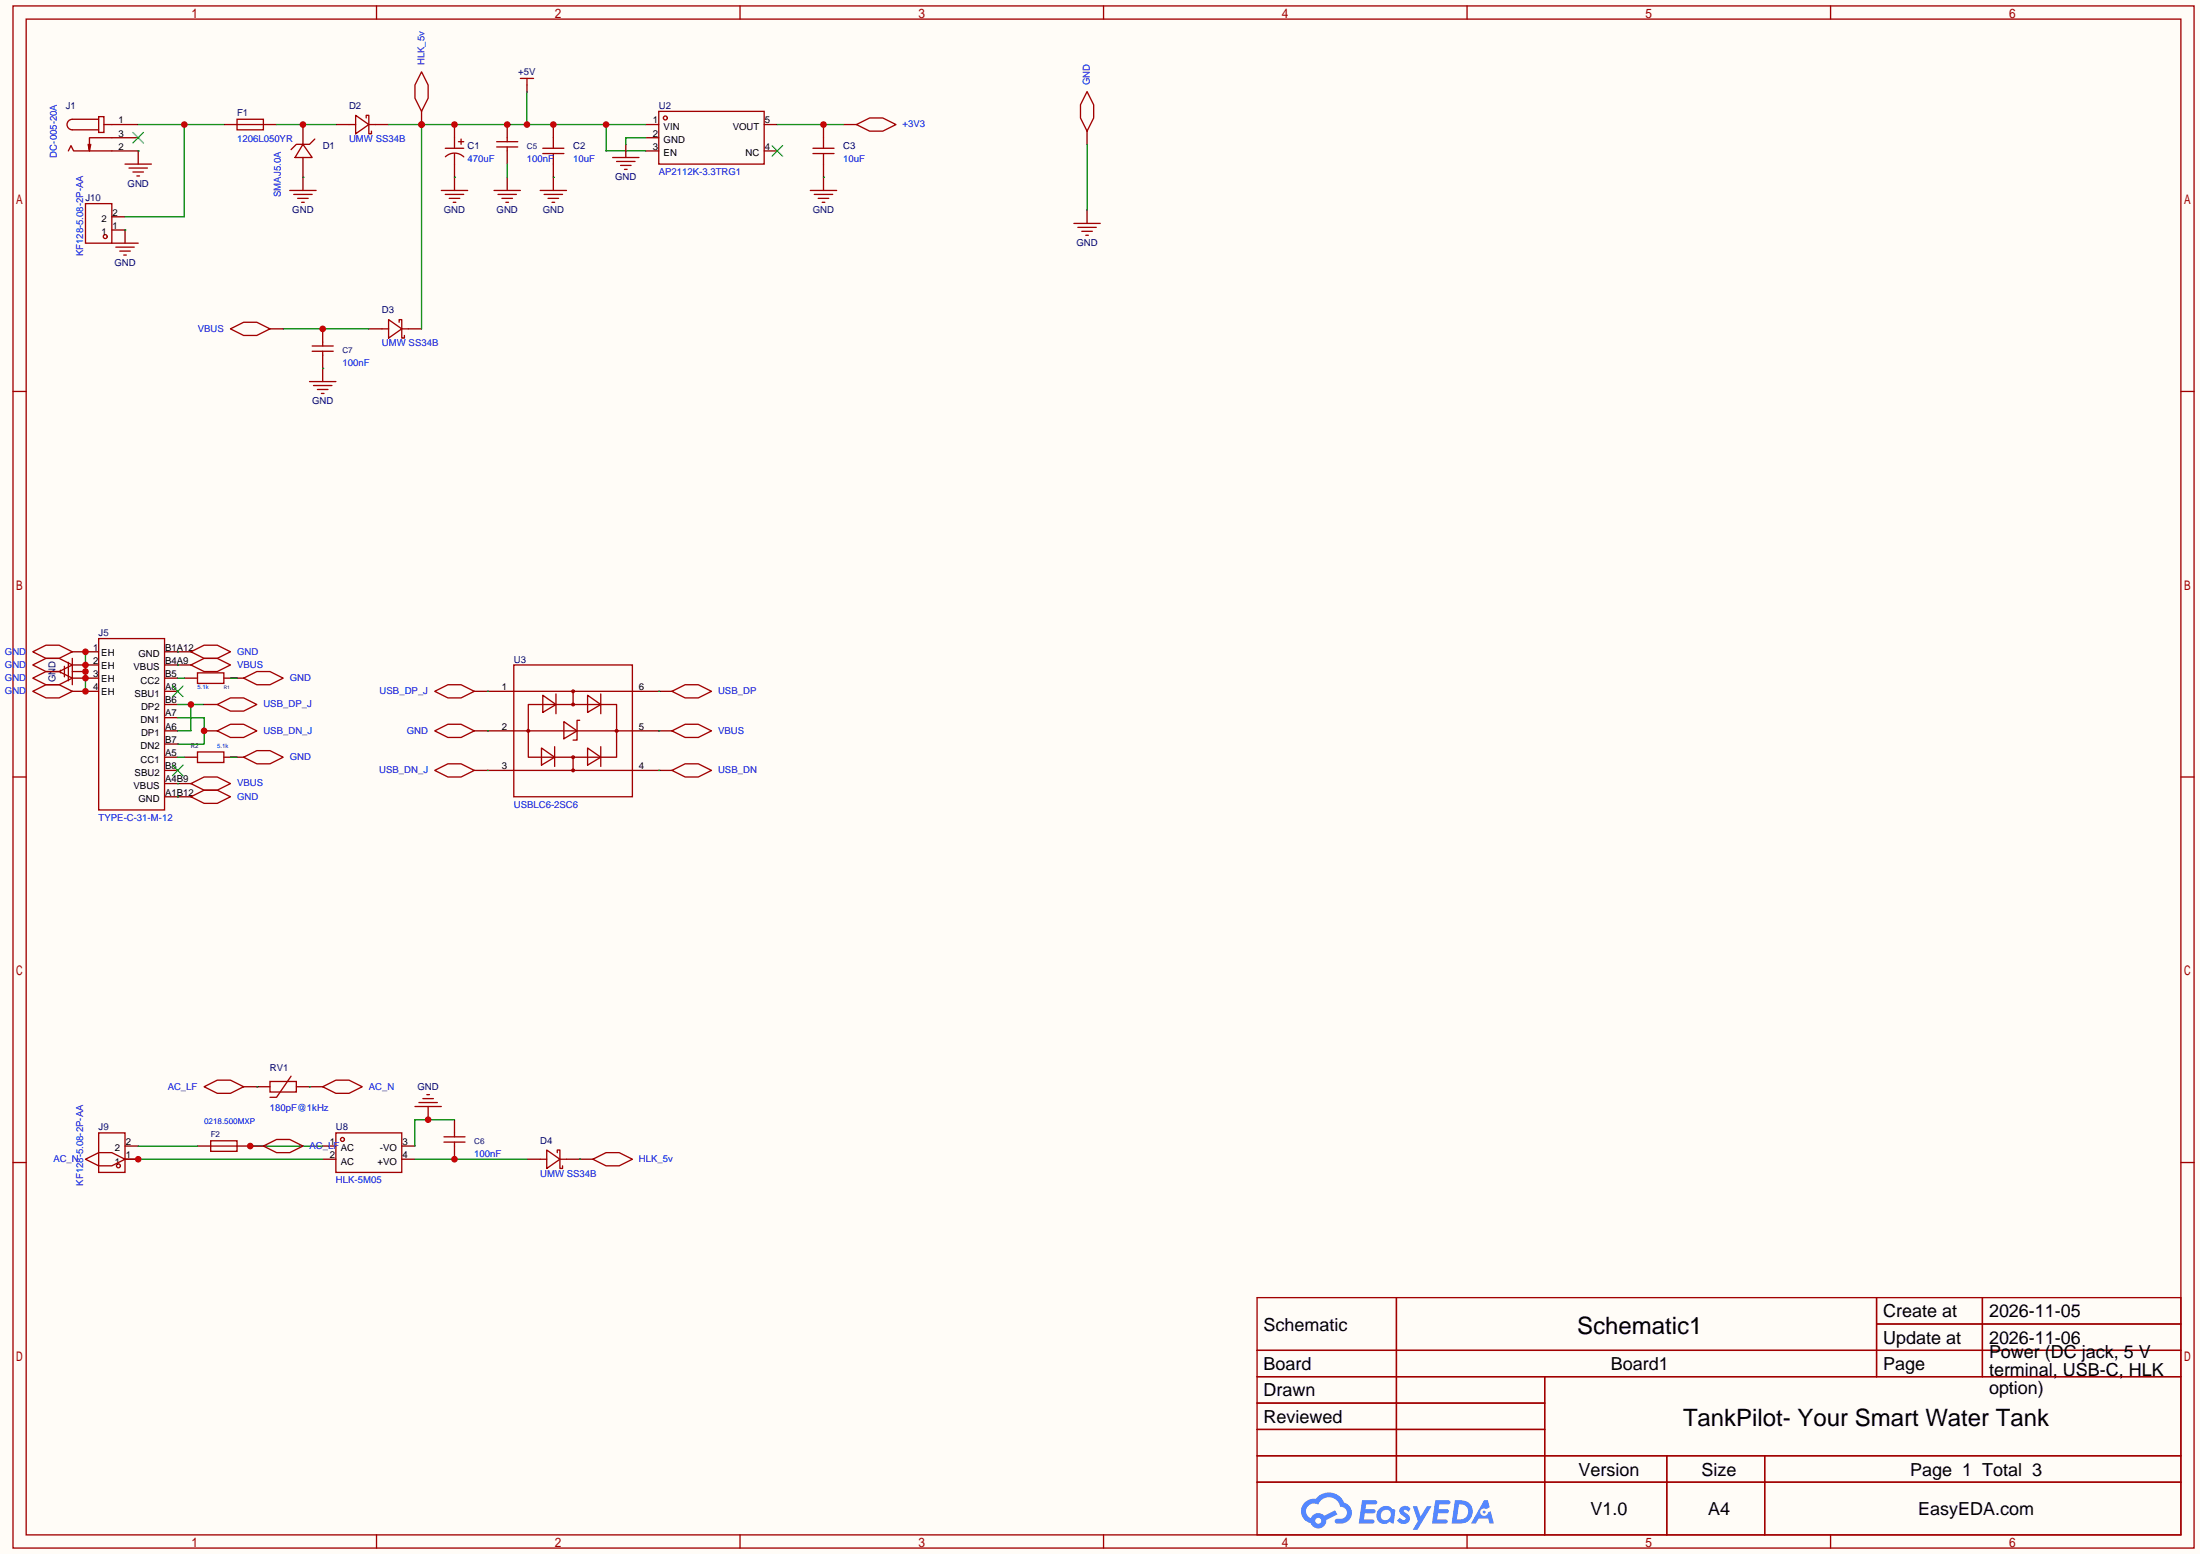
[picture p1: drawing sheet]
<svg xmlns="http://www.w3.org/2000/svg" width="424mm" height="299mm" viewBox="0 0 424 299" stroke-linecap="round" stroke-linejoin="round" font-family="sans-serif">
<path d="M0 0h424v299.5h-424z" fill="#fffcf7"/>
<g fill="none" stroke="#a10000" stroke-width=".25">
<path d="M2.5 1.1h420.4v297.2h-420.4zM5 3.7h415.3v292.1h-415.3zM72.6 1.1v2.6M142.6 1.1v2.6M212.7 1.1v2.6M282.8 1.1v2.6M352.8 1.1v2.6M2.5 75.4h2.5M420.3 75.4h2.6M2.5 149.7h2.5M420.3 149.7h2.6M2.5 224h2.5"/>
<path d="M420.3 224h2.6M242.3 250.1h178v45.7h-178zM269.1 250.1v35.5M361.7 250.1v15.2M361.7 255.1h58.6M382.1 250.1v15.2M242.3 260.2h178M242.3 265.3h178M242.3 270.4h55.4M242.3 275.5h55.4M297.7 265.3v30.5M72.6 295.8v2.5"/>
<path d="M142.6 295.8v2.5M212.7 295.8v2.5M242.3 280.5h178M242.3 285.6h178M282.8 295.8v2.5M321.3 280.5v15.3M340.1 280.5v15.3M352.8 295.8v2.5"/>
</g>
<g fill="#5487ff">
<path d="M270 290.5a1.3 1.3 0 0 1 1.9 .2l-.4 .7a.54 .54 0 0 0-1-.3l.2 .2a1.58 1.58 0 0 1 1 1.6 1.43 1.43 0 0 1-2.4 .2l.5-.6a.64 .64 0 0 0 .5 .4 .64 .64 0 0 0 .6-.2l-.1-.3a1.35 1.35 0 0 1-1-1.8z"/>
<path d="M272.3 290.3h.8l.7 1.9 1.2-1.9h.9l-2.7 4.5h-.9l1-1.7z"/>
<path d="M262.5 289.1h1.7a1.31 1.31 0 0 1 1.2 .2 .4 .4 0 0 1-.4 .6h-1.7l-.1 .9h1.6a.4 .4 0 0 1 .3 .5 .4 .4 0 0 1-.4 .3h-1.7l-.1 1.2h.8a1.23 1.23 0 0 1 1.2 .2 .39 .39 0 0 1-.4 .6h-2.6z"/>
<path d="M276.6 289.1h1.7a1.32 1.32 0 0 1 1.2 .2 .39 .39 0 0 1-.3 .6h-1.8l-.1 .9h1.6a.4 .4 0 0 1 .3 .5 .4 .4 0 0 1-.4 .3h-1.6l-.2 1.2h.8a1.23 1.23 0 0 1 1.2 .2 .39 .39 0 0 1-.4 .6h-2.6z"/>
<path d="M286 289.1h.8l.3 1.4-.6 .3a.75 .75 0 0 0-1.1 .3 .75 .75 0 0 0 .4 1.1 .75 .75 0 0 0 1-.7l.5-.3 .6 2.4h-.8l-.3-1h-1.8l-.5 1h-1z"/>
<path d="M280.4 289.1l-.6 4.5h1.4a2.27 2.27 0 0 0 2.7-2.3 2.27 2.27 0 0 0-2.7-2.2zM281.2 289.9a1.5 1.5 0 0 1 1.8 1.5 1.5 1.5 0 0 1-1.9 1.4h-.3z"/>
<path d="M265.8 290.7a1.6 1.6 0 0 0-.3 2.2 1.6 1.6 0 0 0 2.2 .5l.1-.2 .8 .4 .3-2.5-.1-.3h-.5a1.58 1.58 0 0 0-2.5-.1zM266.4 291.3a.99 .99 0 0 1 1.6 .3 .99 .99 0 0 1-.8 1.3 .94 .94 0 0 1-1.1-.5 .94 .94 0 0 1 .3-1.1z"/>
<path d="M251.5 289.5a2.37 2.37 0 0 0 1.1 4 1.54 1.54 0 0 0 1.8 1 1.54 1.54 0 0 0 1.2-1.6l2.2-1.1-.5-.8-2.1 1.1a1.57 1.57 0 0 0-2.6 .5 1.5 1.5 0 0 1-.7-2.1 1.5 1.5 0 0 1 2.2-.5 2.23 2.23 0 0 1 2.3-1.5 2.23 2.23 0 0 1 1.9 1.9 1.16 1.16 0 0 1 1.3 1 1.16 1.16 0 0 1-1.1 1.3h-.7a.47 .47 0 0 0-.6 .4 .47 .47 0 0 0 .5 .5 2.17 2.17 0 0 0 2.5-1 2.17 2.17 0 0 0-.4-2.6l-.7-.5a3.2 3.2 0 0 0-5.5-.7l-1.1 .1zM253.5 293.1a.6 .6 0 0 1 1.2 0 .6 .6 0 0 1-1.2 0z"/>
<circle cx="286" cy="291.4" r=".28"/>
</g>
<g fill="none" stroke="#a10000" stroke-width=".25">
<path d="M13.2 29.1l.5-1 .5 1h7.4M16.5 39.2h5.1v7.7h-5.1zM17.5 27.8l-.3 1.3M19 22.5h1v3h-1zM19 23h-5.1a1.02 1.02 0 0 0-1 1 1.02 1.02 0 0 0 1 1h5.1M20 24h1.6M21.6 26.5h-4.4v2.6l-.2-1.3M45.7 23h5.1v2h-5.1zM45.7 24h5.1M58.4 27.8l1.8 2.6h-3.3zM60.7 26.8l-1 1h-2.6l-1 1M67.3 24h1.2"/>
<path d="M68.5 22.2l2.6 1.8-2.6 1.8zM70.6 22.7v-.5h.5v3.6h.5v-.5M71.1 24h1.3M85.8 28.6h3.6M85.8 30.2a2.54 2.54 0 0 1 3.6 0M87.6 26.5v2.1M87.6 29.6v2M88.4 27.3h1M88.9 26.8v1M95.7 27.3h4.1M95.7 28.3h4.1M97.8 26.5v.8"/>
<path d="M97.8 28.3v.8M104.6 28.6h4.1M104.6 29.6h4.1M106.6 26.5v2.1M106.6 29.6v2M127 21.5h20.3v10.1h-20.3zM156.7 28.6h4M156.7 29.6h4M158.7 26.5v2.1M158.7 29.6v2M60.2 67.7h4M60.2 66.7h4"/>
<path d="M62.2 65.9v.8M62.2 67.7v.8M73.6 63.4h1.3M74.9 61.6l2.5 1.8-2.5 1.8zM76.9 62.1v-.5h.5v3.6h.5v-.6M77.4 63.4h1.3M19 123.1h12.7v33h-12.7zM38.1 129.7h5v2h-5zM99 128.1h22.9v25.4h-22.9zM99 133.2h22.9M101.8 135.8h17v10.1h-17zM104.6 134l2.6 1.8-2.6 1.5z"/>
<path d="M107.2 133.7v3.8M108.7 139.1l2.5 1.7-2.5 1.6zM110.5 133.2v2.6M111.7 138.8h-.5v3.8h-.7M113.3 134l2.5 1.8-2.5 1.5zM115.8 133.7v3.8M38.1 144.9h5v2h-5zM99 148.5h22.9M99 140.8h22.9M104.4 144.1l2.5 1.8-2.5 1.5zM106.9 143.9v3.8M110.5 145.9v2.6"/>
<path d="M113.3 144.1l2.5 1.8-2.5 1.5zM115.8 143.9v3.8M19 218.3h5.1v7.6h-5.1zM40.6 219.8h5.1v2.1h-5.1zM64.7 218.3h12.7v7.6h-12.7zM85.6 219.1h4M87.6 218.3v.8M40.6 220.9h5.1M85.6 220.1h4M87.6 220.1v.8M104.1 223.4h1.3M105.4 221.6l2.5 1.8-2.5 1.8z"/>
<path d="M107.4 222.1v-.5h.5v3.6h.5v-.5M107.9 223.4h1.3"/>
<circle cx="128.2" cy="22.7" r=".38"/>
<circle cx="20.3" cy="45.6" r=".38"/>
<circle cx="110.5" cy="135.8" r=".25"/>
<circle cx="110.5" cy="133.2" r=".25"/>
<circle cx="101.8" cy="140.8" r=".25"/>
<circle cx="110.5" cy="145.9" r=".25"/>
<circle cx="110.5" cy="148.5" r=".25"/>
<circle cx="118.8" cy="140.8" r=".25"/>
<circle cx="66" cy="219.6" r=".38"/>
<circle cx="22.8" cy="224.7" r=".38"/>
</g>
<g fill="none" stroke="#870000" stroke-width=".25">
<path d="M21.6 24h5M21.6 29.1h5M21.6 26.5h5M43.1 24h2.6M50.8 24h2.5M58.4 24v3.8M58.4 30.4v3.8M64.7 24h2.6M72.4 24h2.5M87.6 24v2.5M87.6 31.6v2.6M97.8 24v2.5"/>
<path d="M97.8 29.1v2.5M106.6 24v2.5M106.6 31.6v2.6M124.4 24h2.6M124.4 29.1h2.6M124.4 26.5h2.6M147.3 24h2.5M147.3 29.1h2.5M158.7 24v2.5M158.7 31.6v2.6M21.6 44.3h2.5M21.6 41.8h2.5"/>
<path d="M62.2 63.4v2.5M62.2 68.5v2.5M71.1 63.4h2.5M78.7 63.4h2.5M16.5 133.2h2.5M16.5 130.7h2.5M16.5 128.1h2.5M16.5 125.6h2.5M31.7 138.3h2.6M31.7 135.8h2.6M31.7 133.2h2.6M31.7 130.7h2.6"/>
<path d="M31.7 128.1h2.6M31.7 125.6h2.6M35.5 130.7h2.6M43.1 130.7h2.6M93.9 133.2h5.1M121.9 133.2h5.1M31.7 153.5h2.6M31.7 151h2.6M31.7 148.5h2.6M31.7 145.9h2.6M31.7 143.4h2.6M31.7 140.8h2.6"/>
<path d="M35.5 145.9h2.6M43.1 145.9h2.6M93.9 148.5h5.1M93.9 140.8h5.1M121.9 148.5h5.1M121.9 140.8h5.1M87.6 215.8v2.5M24.1 223.4h2.5M24.1 220.9h2.5M38.1 220.9h2.5M45.7 220.9h2.5M62.2 223.4h2.5"/>
<path d="M62.2 220.9h2.5M77.4 223.4h2.6M77.4 220.9h2.6M87.6 220.9v2.5M101.6 223.4h2.5M109.2 223.4h2.5"/>
</g>
<path d="M25.6 25.5l2.1 2.1M27.7 25.5l-2.1 2.1M148.8 28.1l2 2M150.8 28.1l-2 2M33.2 132.2l2.1 2M35.3 132.2l-2.1 2M33.2 147.4l2.1 2.1M35.3 147.4l-2.1 2.1" fill="none" stroke="#3c3" stroke-width=".25"/>
<path d="M26.6 24h16.5M35.5 24v17.8h-11.4" fill="none" stroke="#008700" stroke-width=".25"/>
<circle cx="35.5" cy="24" r=".63" fill="#c00"/>
<path d="M26.6 29.1v2.5M24.1 44.3v2.6" fill="none" stroke="#870000" stroke-width=".25"/>
<path d="M24.1 31.6h5.1M24.9 32.4h3.5M25.6 33.1h2.1M26.4 33.9h.5M21.6 46.9h5M22.3 47.6h3.6M23.1 48.4h2M23.8 49.1h.6" fill="none" stroke="#a10000" stroke-width=".25"/>
<path d="M26.6 29.1h.1M53.3 24h11.4M24.1 44.3h.1" fill="none" stroke="#008700" stroke-width=".25"/>
<circle cx="58.4" cy="24" r=".63" fill="#c00"/>
<path d="M58.4 34.2v2.5" fill="none" stroke="#870000" stroke-width=".25"/>
<path d="M55.8 36.7h5.1M56.6 37.5h3.6M57.4 38.2h2M58.1 39h.5" fill="none" stroke="#a10000" stroke-width=".25"/>
<path d="M101.6 17.7v6.3M58.4 34.2h.1M74.9 24h49.5M81.2 24v39.4M116.8 24v5.1h7.6" fill="none" stroke="#008700" stroke-width=".25"/>
<g fill="#c00">
<circle cx="81.2" cy="24" r=".63"/>
<circle cx="87.6" cy="24" r=".63"/>
<circle cx="97.8" cy="24" r=".63"/>
<circle cx="101.6" cy="24" r=".63"/>
<circle cx="106.6" cy="24" r=".63"/>
<circle cx="116.8" cy="24" r=".63"/>
</g>
<path d="M87.6 34.2v2.5M97.8 34.2v2.5M106.6 34.2v2.5M120.6 27.8v2.6M162.5 24h2.6" fill="none" stroke="#870000" stroke-width=".25"/>
<g fill="none" stroke="#a10000" stroke-width=".25">
<path d="M85.1 36.7h5M85.8 37.5h3.6M86.6 38.2h2M87.3 39h.6M95.2 36.7h5.1M96 37.5h3.5M96.7 38.2h2.1M97.5 39h.5M104.1 36.7h5.1M104.9 37.5h3.5M105.6 38.2h2.1M106.4 39h.5"/>
<path d="M118.1 30.4h5.1M118.8 31.1h3.6M119.6 31.9h2M120.4 32.6h.5M165.1 24l2.5-1.3h2.5l2.6 1.3-2.6 1.3h-2.5z"/>
</g>
<path d="M87.6 34.2h.1M97.8 31.6v2.6M106.6 34.2h.1M124.4 26.5h-3.8v1.3M149.8 24h12.7" fill="none" stroke="#008700" stroke-width=".25"/>
<circle cx="158.7" cy="24" r=".63" fill="#c00"/>
<path d="M158.7 34.2v2.5" fill="none" stroke="#870000" stroke-width=".25"/>
<path d="M156.2 36.7h5.1M156.9 37.5h3.6M157.7 38.2h2M158.5 39h.5" fill="none" stroke="#a10000" stroke-width=".25"/>
<path d="M158.7 34.2h.1M26.6 220.9h11.5M26.6 223.4h35.6M48.2 220.9h14M80 223.4h21.6" fill="none" stroke="#008700" stroke-width=".25"/>
<circle cx="87.6" cy="223.4" r=".63" fill="#c00"/>
<path d="M87.6 215.8h-7.6v5.1" fill="none" stroke="#008700" stroke-width=".25"/>
<path d="M82.5 213.2v2.6" fill="none" stroke="#870000" stroke-width=".25"/>
<circle cx="82.5" cy="215.8" r=".63" fill="#c00"/>
<path d="M80 213.2h5.1M80.7 212.5h3.6M81.5 211.7h2M82.3 210.9h.5M114.3 223.4l2.5-1.3h2.5l2.6 1.3-2.6 1.3h-2.5z" fill="none" stroke="#a10000" stroke-width=".25"/>
<path d="M81.2 21.5v2.5M111.7 223.4h2.6" fill="none" stroke="#870000" stroke-width=".25"/>
<circle cx="81.2" cy="24" r=".63" fill="#c00"/>
<path d="M81.2 13.8l1.3 2.6v2.5l-1.3 2.6-1.2-2.6v-2.5zM209.5 17.7l1.3 2.5v2.5l-1.3 2.6-1.3-2.6v-2.5zM207 43.1h5.1M207.7 43.8h3.6M208.5 44.6h2M209.3 45.3h.5M36.8 125.6l2.5-1.3h2.6l2.5 1.3-2.5 1.3h-2.6zM36.8 128.1l2.5-1.2h2.6l2.5 1.2-2.5 1.3h-2.6zM47 130.7l2.5-1.3h2.5l2.6 1.3-2.6 1.3h-2.5zM36.8 153.5l2.5-1.2h2.6l2.5 1.2-2.5 1.3h-2.6zM36.8 151l2.5-1.3h2.6l2.5 1.3-2.5 1.3h-2.6zM47 145.9l2.5-1.2h2.5l2.6 1.2-2.6 1.3h-2.5z" fill="none" stroke="#a10000" stroke-width=".25"/>
<path d="M209.5 27.8v12.7M34.3 125.6h.1M34.3 128.1h.1M34.3 130.7h1.2M34.3 135.8h5M36.8 135.8v5h-2.5M44.4 130.7h1.3M34.3 153.5h.1M34.3 151h.1M34.3 145.9h1.2M44.4 145.9h1.3M111.7 223.4h.1" fill="none" stroke="#008700" stroke-width=".25"/>
<path d="M209.5 25.3v2.5M209.5 40.5v2.6M34.3 125.6h2.5M34.3 128.1h2.5M44.4 130.7h2.6M34.3 153.5h2.5M34.3 151h2.5M44.4 145.9h2.6" fill="none" stroke="#870000" stroke-width=".25"/>
<circle cx="36.8" cy="135.8" r=".63" fill="#c00"/>
<path d="M34.3 138.3h5v5.1h-5" fill="none" stroke="#008700" stroke-width=".25"/>
<path d="M39.3 135.8h2.6M39.3 140.8h2.6" fill="none" stroke="#870000" stroke-width=".25"/>
<path d="M41.9 135.8l2.5-1.3h2.6l2.5 1.3-2.5 1.2h-2.6z" fill="none" stroke="#a10000" stroke-width=".25"/>
<circle cx="39.3" cy="140.8" r=".63" fill="#c00"/>
<path d="M83.8 133.2l2.5-1.2h2.6l2.5 1.2-2.5 1.3h-2.6zM129.5 133.2l2.5-1.2h2.6l2.5 1.2-2.5 1.3h-2.6zM41.9 140.8l2.5-1.2h2.6l2.5 1.2-2.5 1.3h-2.6zM83.8 140.8l2.5-1.2h2.6l2.5 1.2-2.5 1.3h-2.6zM83.8 148.5l2.5-1.3h2.6l2.5 1.3-2.5 1.2h-2.6zM129.5 140.8l2.5-1.2h2.6l2.5 1.2-2.5 1.3h-2.6zM129.5 148.5l2.5-1.3h2.6l2.5 1.3-2.5 1.2h-2.6z" fill="none" stroke="#a10000" stroke-width=".25"/>
<path d="M91.4 133.2h2.5M127 133.2h2.5M91.4 140.8h2.5M91.4 148.5h2.5M127 140.8h2.5M127 148.5h2.5" fill="none" stroke="#870000" stroke-width=".25"/>
<path d="M54.6 63.4h16.5M93.9 133.2h.1M127 133.2h.1M93.9 140.8h.1M93.9 148.5h.1M127 140.8h.1M127 148.5h.1" fill="none" stroke="#008700" stroke-width=".25"/>
<circle cx="62.2" cy="63.4" r=".63" fill="#c00"/>
<path d="M101.6 16.4v1.3M52 63.4h2.6M62.2 71v2.5M13.9 129.4h2.6" fill="none" stroke="#870000" stroke-width=".25"/>
<path d="M100.3 15.1h2.5M101.6 15.1v1.3M44.4 63.4l2.6-1.3h2.5l2.5 1.3-2.5 1.2h-2.5zM59.7 73.5h5M60.4 74.3h3.6M61.2 75.1h2M61.9 75.8h.6" fill="none" stroke="#a10000" stroke-width=".25"/>
<path d="M62.2 71h.1M16.5 125.6v7.6" fill="none" stroke="#008700" stroke-width=".25"/>
<circle cx="16.5" cy="129.4" r=".63" fill="#c00"/>
<path d="M11.7 129.2v.5M12.4 128.4v2M13.2 127.6v3.6M13.9 126.9v5.1M39.3 209.4l2.6-1.2h2.5l2.6 1.2-2.6 1.3h-2.5zM52 208.4h5.1v2h-5.1zM56.1 207.4l-2.8 4.1h-1.3" fill="none" stroke="#a10000" stroke-width=".25"/>
<path d="M47 209.4h5M57.1 209.4h2.6M48.2 220.9h2.6" fill="none" stroke="#870000" stroke-width=".25"/>
<path d="M49.5 209.4h.1" fill="none" stroke="#008700" stroke-width=".25"/>
<circle cx="48.2" cy="220.9" r=".63" fill="#c00"/>
<path d="M62.2 209.4l2.5-1.2h2.6l2.5 1.2-2.5 1.3h-2.6zM50.8 220.9l2.5-1.3h2.5l2.6 1.3-2.6 1.2h-2.5z" fill="none" stroke="#a10000" stroke-width=".25"/>
<path d="M59.7 209.4h2.5M24.1 223.4h2.5" fill="none" stroke="#870000" stroke-width=".25"/>
<path d="M59.7 209.4h.1" fill="none" stroke="#008700" stroke-width=".25"/>
<circle cx="26.6" cy="223.4" r=".63" fill="#c00"/>
<path d="M16.5 223.4l2.5-1.3h2.6l2.5 1.3-2.5 1.3h-2.6z" fill="none" stroke="#a10000" stroke-width=".25"/>
<path d="M13.9 133.2h2.6" fill="none" stroke="#870000" stroke-width=".25"/>
<circle cx="16.5" cy="133.2" r=".63" fill="#c00"/>
<path d="M6.3 133.2l2.6-1.2h2.5l2.5 1.2-2.5 1.3h-2.5z" fill="none" stroke="#a10000" stroke-width=".25"/>
<path d="M13.9 130.7h2.6" fill="none" stroke="#870000" stroke-width=".25"/>
<circle cx="16.5" cy="130.7" r=".63" fill="#c00"/>
<path d="M6.3 130.7l2.6-1.3h2.5l2.5 1.3-2.5 1.3h-2.5z" fill="none" stroke="#a10000" stroke-width=".25"/>
<path d="M13.9 128.1h2.6" fill="none" stroke="#870000" stroke-width=".25"/>
<circle cx="16.5" cy="128.1" r=".63" fill="#c00"/>
<path d="M6.3 128.1l2.6-1.2h2.5l2.5 1.2-2.5 1.3h-2.5z" fill="none" stroke="#a10000" stroke-width=".25"/>
<path d="M13.9 125.6h2.6" fill="none" stroke="#870000" stroke-width=".25"/>
<circle cx="16.5" cy="125.6" r=".63" fill="#c00"/>
<path d="M6.3 125.6l2.6-1.3h2.5l2.5 1.3-2.5 1.3h-2.5z" fill="none" stroke="#a10000" stroke-width=".25"/>
<g font-size="4.6">
<text x="304" y="257">Schematic1</text>
<text x="324.4" y="274.8">TankPilot- Your Smart Water Tank</text>
</g>
<g font-size="3.5">
<text x="243.6" y="256.4">Schematic</text>
<text x="362.9" y="253.9">Create at</text>
<text x="383.4" y="253.9">2026-11-05</text>
<text x="362.9" y="259">Update at</text>
<text x="383.4" y="259">2026-11-06</text>
<text x="383.4" y="261.7">Power (DC jack, 5 V</text>
<text x="243.6" y="264">Board</text>
<text x="243.6" y="269.1">Drawn</text>
<text x="310.5" y="264">Board1</text>
<text x="362.9" y="264">Page</text>
<text x="383.4" y="265.2">terminal, USB-C, HLK</text>
<text x="383.4" y="268.7">option)</text>
<text x="243.6" y="274.2">Reviewed</text>
<text x="304.2" y="284.4">Version</text>
<text x="328" y="284.4">Size</text>
<text x="368.2" y="284.4">Page 1 Total 3</text>
<text x="306.6" y="292">V1.0</text>
<text x="329.2" y="292">A4</text>
<text x="369.7" y="292">EasyEDA.com</text>
</g>
<g font-size="1.8" fill="#00f">
<text x="81.8" y="12.6" transform="rotate(-90 81.8 12.6)">HLK_5v</text>
<text x="210.1" y="16.4" transform="rotate(-90 210.1 16.4)">GND</text>
<text x="45.7" y="27.4">1206L050YR</text>
<text x="67.3" y="27.4">UMW SS34B</text>
<text x="174" y="24.6">+3V3</text>
<text x="10.9" y="30.4" transform="rotate(-90 10.9 30.4)">DC-005-20A</text>
<text x="90.1" y="31.2">470uF</text>
<text x="101.6" y="31.2">100nF</text>
<text x="110.5" y="31.2">10uF</text>
<text x="127" y="33.7">AP2112K-3.3TRG1</text>
<text x="162.5" y="31.2">10uF</text>
<text x="54.1" y="38" transform="rotate(-90 54.1 38)">SMAJ5.0A</text>
<text x="16" y="49.4" transform="rotate(-90 16 49.4)">KF128-5.08-2P-AA</text>
<text x="38.1" y="63.9">VBUS</text>
<text x="66" y="70.5">100nF</text>
<text x="73.6" y="66.7">UMW SS34B</text>
<text x=".9" y="131.2">GND</text>
<text x=".9" y="128.7">GND</text>
<text x=".9" y="126.2">GND</text>
<text x="45.7" y="126.2">GND</text>
<text x="45.7" y="128.7">VBUS</text>
<text x="55.8" y="131.2">GND</text>
<text x=".9" y="133.8">GND</text>
<text x="50.8" y="136.3">USB_DP_J</text>
<text x="73.2" y="133.8">USB_DP_J</text>
<text x="138.4" y="133.8">USB_DP</text>
<text x="50.8" y="141.4">USB_DN_J</text>
<text x="78.4" y="141.4">GND</text>
<text x="138.4" y="141.4">VBUS</text>
<text x="55.8" y="146.5">GND</text>
<text x="73.1" y="149">USB_DN_J</text>
<text x="138.4" y="149">USB_DN</text>
<text x="45.7" y="154.1">GND</text>
<text x="45.7" y="151.6">VBUS</text>
<text x="99" y="155.6">USBLC6-2SC6</text>
<text x="19" y="158.2">TYPE-C-31-M-12</text>
<text x="32.3" y="210">AC_LF</text>
<text x="71.1" y="210">AC_N</text>
<text x="52" y="214">180pF@1kHz</text>
<text x="59.7" y="221.4">AC_LF</text>
<text x="10.3" y="223.9">AC_N</text>
<text x="91.4" y="222.9">100nF</text>
<text x="104.1" y="226.7">UMW SS34B</text>
<text x="123.2" y="223.9">HLK_5v</text>
<text x="16" y="228.5" transform="rotate(-90 16 228.5)">KF128-5.08-2P-AA</text>
<text x="64.7" y="228">HLK-5M05</text>
</g>
<g font-size="1.8" fill="#000080">
<text x="99.9" y="14.4">+5V</text>
<text x="12.7" y="21">J1</text>
<text x="45.7" y="22.3">F1</text>
<text x="67.3" y="21">D2</text>
<text x="127" y="21">U2</text>
<text x="62.2" y="28.6">D1</text>
<text x="90.1" y="28.6">C1</text>
<text x="110.5" y="28.6">C2</text>
<text x="162.5" y="28.6">C3</text>
<text x="24.6" y="36">GND</text>
<text x="118.6" y="34.7">GND</text>
<text x="16.5" y="38.8">J10</text>
<text x="56.3" y="41.1">GND</text>
<text x="85.5" y="41.1">GND</text>
<text x="95.7" y="41.1">GND</text>
<text x="104.6" y="41.1">GND</text>
<text x="156.7" y="41.1">GND</text>
<text x="207.5" y="47.4">GND</text>
<text x="22" y="51.2">GND</text>
<text x="73.6" y="60.4">D3</text>
<text x="60.1" y="77.9">GND</text>
<text x="19" y="122.6">J5</text>
<text x="10.7" y="131.5" transform="rotate(-90 10.7 131.5)">GND</text>
<text x="99" y="127.7">U3</text>
<text x="52" y="206.4">RV1</text>
<text x="80.5" y="210">GND</text>
<text x="19" y="217.9">J9</text>
<text x="64.7" y="217.9">U8</text>
<text x="104.1" y="220.4">D4</text>
</g>
<g font-size="1.8">
<text x="22.8" y="23.8">1</text>
<text x="125.8" y="23.8">1</text>
<text x="147.4" y="23.8">5</text>
<text x="22.8" y="28.9">2</text>
<text x="22.8" y="26.3">3</text>
<text x="125.8" y="26.3">2</text>
<text x="125.8" y="28.9">3</text>
<text x="127.9" y="25">VIN</text>
<text x="127.9" y="27.6">GND</text>
<text x="141.2" y="25">VOUT</text>
<text x="147.4" y="28.9">4</text>
<text x="127.9" y="30.1">EN</text>
<text x="143.7" y="30.1">NC</text>
<text x="21.7" y="41.6">2</text>
<text x="19.6" y="45.4">1</text>
<text x="19.6" y="42.8">2</text>
<text x="21.7" y="44.1">1</text>
<text x="18" y="125.4">1</text>
<text x="31.8" y="125.4">B1A12</text>
<text x="18" y="130.5">3</text>
<text x="18" y="127.9">2</text>
<text x="19.5" y="131.5">EH</text>
<text x="19.5" y="128.9">EH</text>
<text x="19.5" y="126.4">EH</text>
<text x="25.7" y="129.2">VBUS</text>
<text x="26.7" y="126.6">GND</text>
<text x="27.1" y="131.7">CC2</text>
<text x="31.8" y="130.5">B5</text>
<text x="31.8" y="127.9">B4A9</text>
<text x="18" y="133">4</text>
<text x="19.5" y="134">EH</text>
<text x="26" y="134.3">SBU1</text>
<text x="27.2" y="136.8">DP2</text>
<text x="31.8" y="135.5">B6</text>
<text x="31.8" y="133">A8</text>
<text x="96.7" y="133">1</text>
<text x="123.2" y="133">6</text>
<text x="27.1" y="139.3">DN1</text>
<text x="27.2" y="141.9">DP1</text>
<text x="31.8" y="143.2">B7</text>
<text x="31.8" y="140.6">A6</text>
<text x="31.8" y="138.1">A7</text>
<text x="96.7" y="140.6">2</text>
<text x="123.2" y="140.6">5</text>
<text x="26" y="149.5">SBU2</text>
<text x="27.1" y="147">CC1</text>
<text x="27.1" y="144.4">DN2</text>
<text x="31.8" y="148.2">B8</text>
<text x="31.8" y="145.7">A5</text>
<text x="96.7" y="148.2">3</text>
<text x="123.2" y="148.2">4</text>
<text x="25.7" y="152">VBUS</text>
<text x="26.7" y="154.6">GND</text>
<text x="31.8" y="153.3">A1B12</text>
<text x="31.8" y="150.8">A4B9</text>
<text x="22.1" y="221.9">2</text>
<text x="24.2" y="220.6">2</text>
<text x="63.6" y="220.6">1</text>
<text x="65.7" y="221.9">AC</text>
<text x="73.2" y="221.9">-VO</text>
<text x="77.6" y="220.6">3</text>
<text x="22.1" y="224.4">1</text>
<text x="24.2" y="223.2">1</text>
<text x="63.6" y="223.2">2</text>
<text x="65.7" y="224.4">AC</text>
<text x="72.7" y="224.4">+VO</text>
<text x="77.6" y="223.2">4</text>
</g>
<g font-size="1.6" fill="#000080">
<text x="101.6" y="28.6">C5</text>
<text x="66" y="68">C7</text>
<text x="40.6" y="219.1">F2</text>
<text x="91.4" y="220.4">C6</text>
</g>
<text font-size="1.6" fill="#00f" x="39.3" y="216.6">0218.500MXP</text>
<g font-size="1.2" fill="#00f">
<text x="38.1" y="132.8">5.1k</text>
<text x="41.9" y="144.2">5.1k</text>
</g>
<text font-size="1.2" fill="#000080" x="36.8" y="144.2">R2</text>
<text font-size=".9" fill="#000080" x="43.1" y="132.8">R1</text>
</svg>
